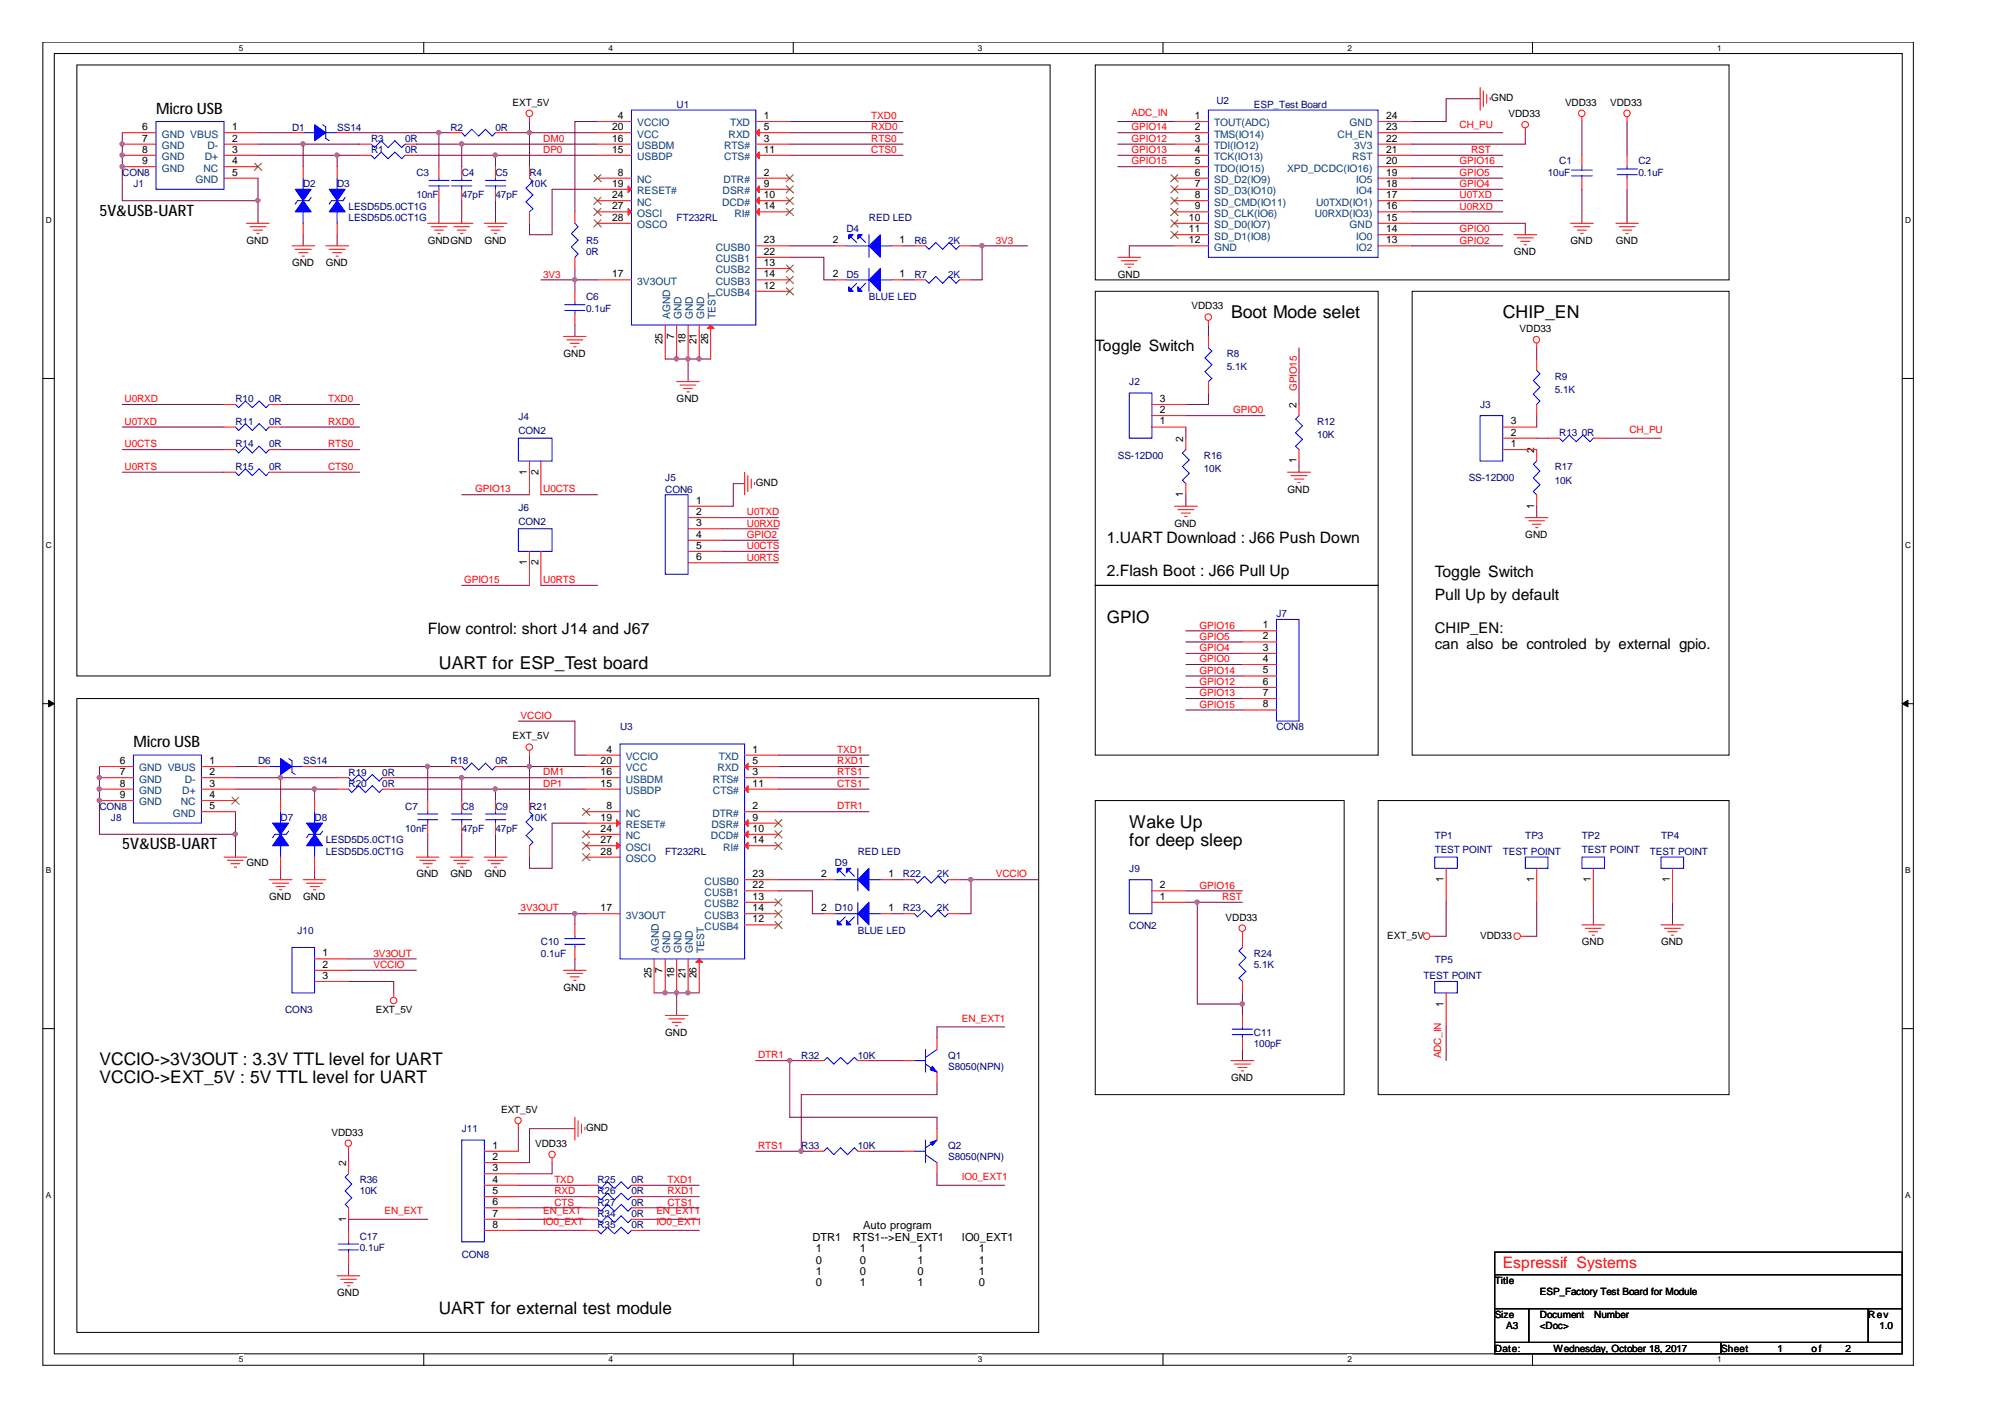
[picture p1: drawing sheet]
<svg xmlns="http://www.w3.org/2000/svg" width="297mm" height="210mm" viewBox="0 0 297 210" stroke-linecap="round" stroke-linejoin="round" font-family="sans-serif">
<path d="M6.3 6.2h277.2v196h-277.2zM8 7.9h273.8v192.6h-273.8z" fill="none" stroke="#000" stroke-width=".15"/>
<g fill="#fff">
<path d="M35.4 6.4h.6v1.4h-.6z"/>
<path d="M35.4 200.7h.6v1.4h-.6z"/>
</g>
<path d="M62.8 6.2v1.7M62.8 200.5v1.7" fill="none" stroke="#000" stroke-width=".15"/>
<g fill="#fff">
<path d="M90.1 6.4h.7v1.4h-.7z"/>
<path d="M90.1 200.7h.7v1.4h-.7z"/>
</g>
<path d="M117.5 6.2v1.7M117.5 200.5v1.7" fill="none" stroke="#000" stroke-width=".15"/>
<g fill="#fff">
<path d="M144.9 6.4h.6v1.4h-.6z"/>
<path d="M144.9 200.7h.6v1.4h-.6z"/>
</g>
<path d="M172.3 6.2v1.7M172.3 200.5v1.7" fill="none" stroke="#000" stroke-width=".15"/>
<g fill="#fff">
<path d="M199.6 6.4h.7v1.4h-.7z"/>
<path d="M199.6 200.7h.7v1.4h-.7z"/>
</g>
<path d="M227 6.2v1.7M227 200.5v1.7" fill="none" stroke="#000" stroke-width=".15"/>
<g fill="#fff">
<path d="M254.4 6.4h.6v1.4h-.6z"/>
<path d="M254.4 200.7h.6v1.4h-.6z"/>
<path d="M6.8 31.9h.8v1.4h-.8z"/>
<path d="M282.2 31.9h.9v1.4h-.9z"/>
<path d="M6.8 80.1h.8v1.4h-.8z"/>
<path d="M282.2 80.1h.9v1.4h-.9z"/>
</g>
<path d="M6.3 56.1h1.7M281.8 56.1h1.7" fill="none" stroke="#000" stroke-width=".15"/>
<g fill="#fff">
<path d="M6.8 128.2h.7v1.4h-.7z"/>
<path d="M282.2 128.2h.8v1.4h-.8z"/>
</g>
<path d="M6.3 104.2h1.7M281.8 104.2h1.7" fill="none" stroke="#000" stroke-width=".15"/>
<g fill="#000" stroke="#000" stroke-width=".15">
<path d="M7.2 103.7l.8 .5-.8 .5z" fill-rule="evenodd"/>
<path d="M281.8 104.2l.9-.5v1z" fill-rule="evenodd"/>
</g>
<g fill="#fff">
<path d="M6.8 176.4h.7v1.4h-.7z"/>
<path d="M282.2 176.4h.8v1.4h-.8z"/>
</g>
<g fill="none" stroke="#000" stroke-width=".15">
<path d="M11.4 9.6h144.2v90.5h-144.2zM162.3 9.6h93.9v31.9h-93.9zM162.3 43.2h41.9v43.5h-41.9zM209.2 43.2h47v68.7h-47zM162.3 86.7h41.9v25.2h-41.9zM11.4 103.5h142.5v93.9h-142.5zM162.3 118.6h36.8v43.6h-36.8zM204.2 118.6h52v43.6h-52zM6.3 152.4h1.7M281.8 152.4h1.7M221.4 185.5h60.4v3.3h-60.4zM221.4 188.8h60.4v5.1h-60.4z"/>
<path d="M221.4 193.9h5.1v5h-5.1zM221.4 198.9h33.6v1.6h-33.6zM226.5 193.9h50.3v5h-50.3zM255 198.9h26.8v1.6h-26.8zM276.8 193.9h5v5h-5z"/>
</g>
<g fill="none" stroke="#800040" stroke-width=".15">
<path d="M18.1 19.7v10h20.1M38.2 19.7h5.1M51.6 19.7h15.1M65 19.7v5M75.1 19.7h13.4M78.4 18v6.7M88.5 18h-3.3v13.4M117 18h16.8M117 19.7h16.8M165.6 18h8.4M165.6 19.7h8.4M209.2 19.7h13.4"/>
<path d="M219.3 14.6h-5.1v3.4h-5M226 19.7v1.7h-16.8M234.4 18v5M241 18v5M38.2 21.4h15.1M38.2 23h15.1M38.2 26.4v6.7M44.9 21.4v3.3M44.9 34.8v1.6M50 23v1.7M50 34.8v1.6M61.7 21.4h26.8"/>
<path d="M61.7 23h26.8M65 29.7v3.4M68.4 21.4v3.3M68.4 29.7v3.4M73.4 23v1.7M73.4 29.7v3.4M85.2 39.8v3.4M88.5 28h-6.7v6.8h-3.4v-1.7M117 21.4h16.8M117 23h16.8M117 36.4h6.7M117 38.1h5v3.4h1.7"/>
<path d="M133.8 36.4h1.7M143.8 36.4h8.4M145.5 36.4v5.1h-1.7M165.6 21.4h8.4M165.6 23h8.4M165.6 24.7h8.4M174 36.4h-6.7v1.7M209.2 23h13.4M209.2 28h13.4M209.2 34.8h13.4M209.2 36.4h13.4M209.2 29.7h13.4"/>
<path d="M209.2 24.7h13.4M209.2 33.1h16.8v1.7M209.2 26.4h13.4M209.2 31.4h13.4M234.4 28v5.1M241 28v5.1M18.1 59.9h15.1M41.6 59.9h11.7M80.1 41.5h8.4M85.2 48.1v1.7M98.6 53.2h6.7M101.9 53.2v3.3"/>
<path d="M133.8 41.5h1.7M179 58.2v1.7h-3.3M179 48.1v1.7M192.4 51.5v8.4M227.7 51.5v1.7M18.1 66.6h15.1M18.1 69.9h15.1M18.1 63.3h15.1M41.6 66.6h11.7M41.6 69.9h11.7M41.6 63.3h11.7M68.4 73.3h10"/>
<path d="M80.1 73.3h8.4M106.9 76.7h8.4M106.9 78.3h8.4M110.3 71.6h-1.7v3.4h-1.7M175.7 63.3v1.6M175.7 73.3v1.7M175.7 61.6h11.7M192.4 68.3v1.6M227.7 64.9h1.6M227.7 61.6v1.7M227.7 75v1.7M237.7 64.9h8.4"/>
<path d="M68.4 86.7h10M80.1 86.7h8.4M106.9 80h8.4M106.9 81.7h8.4M106.9 83.4h8.4M175.7 93.4h8.4M175.7 95.1h8.4M175.7 96.8h8.4M175.7 98.4h8.4M14.7 113.6v10h20.2M34.9 113.6h3.3M34.9 115.2h15.1"/>
<path d="M34.9 116.9h15.1M41.6 115.2v3.4M46.6 113.6h20.1M46.6 116.9v1.7M58.3 115.2h28.5M58.3 116.9h28.5M63.4 113.6v5M68.4 115.2v3.4M73.4 116.9v1.7M75.1 113.6h11.7M76.8 106.8h8.4v5.1h1.6M78.4 111.9v6.7"/>
<path d="M115.3 113.6h13.4M115.3 115.2h13.4M115.3 116.9h13.4M115.3 111.9h13.4M175.7 101.8h8.4M175.7 103.5h8.4M175.7 105.2h8.4M175.7 100.1h8.4M34.9 120.2v6.8M41.6 128.6v1.7M46.6 128.6v1.7M63.4 123.6v3.4"/>
<path d="M68.4 123.6v3.4M73.4 123.6v3.4M76.8 135.4h10M85.2 135.4v1.6M86.8 121.9h-5v6.7h-3.4v-1.6M115.3 132h5.1v3.4h1.6M115.3 130.3h6.7M115.3 120.2h13.4M132.1 130.3h1.7M132.1 135.4h1.7M142.2 130.3h11.7M143.8 130.3v5.1h-1.6"/>
<path d="M175.7 132h8.4M175.7 133.7h8.4M177.4 133.7v15h6.7M214.2 133.7v5h-1.6M227.7 133.7v5h-1.7M236.1 133.7v3.3M247.8 133.7v3.3M51.6 145.4h6.7v1.7M51.6 142h10.1M51.6 143.7h10.1M85.2 142v1.7M96.9 147.1h6.7"/>
<path d="M100.2 147.1v3.3M112 157.1h8.4M117 157.1v8.4h21.8v1.7M128.7 157.1h5.1M148.8 152.1h-10v1.7M184.1 147.1v3.3M184.1 155.5v1.6M214.2 152.1v5M51.6 170.5v1.7M76.8 175.6h10M76.8 167.2v3.3M76.8 177.3h10"/>
<path d="M76.8 178.9h10M81.8 172.2v1.7h-5M85.2 167.2h-6.8v5h-1.6M95.2 175.6h8.4M95.2 177.3h8.4M95.2 178.9h8.4M112 170.5h8.4M128.7 170.5h5.1M138.8 160.5v1.7h-20.1v8.3M138.8 173.9v1.7h10M51.6 187.3v1.7M63.4 180.6h-11.8v1.7"/>
<path d="M76.8 180.6h10M76.8 182.3h10M95.2 180.6h8.4M95.2 182.3h8.4"/>
</g>
<g fill="#f0f" stroke="#f0f" stroke-width=".15">
<circle cx="68.4" cy="21.3" r=".32"/>
<circle cx="73.4" cy="23" r=".32"/>
<circle cx="78.4" cy="19.6" r=".32"/>
<circle cx="101.9" cy="53.2" r=".32"/>
<circle cx="100.2" cy="53.2" r=".32"/>
<circle cx="103.6" cy="53.2" r=".32"/>
<circle cx="18.1" cy="21.3" r=".32"/>
<circle cx="18.1" cy="24.7" r=".32"/>
<circle cx="18.1" cy="23" r=".32"/>
<circle cx="65" cy="19.6" r=".32"/>
<circle cx="85.2" cy="41.4" r=".32"/>
<circle cx="38.2" cy="29.7" r=".32"/>
<circle cx="184" cy="148.7" r=".32"/>
<circle cx="177.4" cy="133.6" r=".32"/>
<circle cx="14.7" cy="115.2" r=".32"/>
<circle cx="14.7" cy="118.6" r=".32"/>
<circle cx="14.7" cy="116.9" r=".32"/>
<circle cx="78.4" cy="113.5" r=".32"/>
<circle cx="34.9" cy="123.6" r=".32"/>
<circle cx="68.4" cy="115.2" r=".32"/>
<circle cx="73.4" cy="116.9" r=".32"/>
<circle cx="98.5" cy="147.1" r=".32"/>
<circle cx="101.9" cy="147.1" r=".32"/>
<circle cx="100.2" cy="147.1" r=".32"/>
<circle cx="85.2" cy="135.3" r=".32"/>
<circle cx="63.3" cy="113.5" r=".32"/>
<circle cx="46.6" cy="116.9" r=".32"/>
<circle cx="41.5" cy="115.2" r=".32"/>
<circle cx="143.8" cy="130.3" r=".32"/>
<circle cx="49.9" cy="23" r=".32"/>
<circle cx="44.9" cy="21.3" r=".32"/>
<circle cx="145.5" cy="36.4" r=".32"/>
<circle cx="117" cy="157.1" r=".32"/>
<circle cx="118.7" cy="170.5" r=".32"/>
</g>
<g fill="none" stroke="#f00" stroke-width=".15">
<path d="M18.1 19.7h5M33.2 19.7h5M43.3 19.7h1.6M50 19.7h1.6M66.7 19.7h1.7M73.4 19.7h1.7M78.4 17.3v.7M88.5 19.7h5.1M88.5 18h5.1M112 19.7h5M112 18h5M174 19.7h5"/>
<path d="M174 18h5M204.2 19.7h5M204.2 18h5M219.3 13v3.3M219.8 13.5v2.3M220.3 14v1.3M220.8 14.4v.4M226 19v.7M234.4 17.3v.7M241 17.3v.7M18.1 23h5M18.1 21.4h5"/>
<path d="M18.1 24.7h5M33.2 23h5M33.2 21.4h5M33.2 26.4h5M33.2 24.7h5M36.5 33.1h3.4M37 33.6h2.4M37.5 34.1h1.4M38.1 34.6h.3M43.3 36.4h3.3M43.7 36.9h2.4M44.2 37.4h1.4"/>
<path d="M44.7 37.9h.4M44.9 24.7v1.7M44.9 33.1v1.7M48.3 36.4h3.3M48.8 36.9h2.3M49.3 37.4h1.3M49.8 37.9h.3M50 24.7v1.7M50 33.1v1.7M53.3 23h1.7M53.3 21.4h1.7M60 23h1.7"/>
<path d="M60 21.4h1.7M63.4 33.1h6.7M63.9 33.6h2.3M64.4 34.1h1.3M64.9 34.6h.3M65 24.7v1.7M65 28v1.7M67.2 33.6h2.4M67.7 34.1h1.3M68.2 34.6h.4M68.4 24.7v1.7M68.4 28v1.7"/>
<path d="M71.8 33.1h3.3M72.3 33.6h2.3M72.8 34.1h1.3M73.2 34.6h.4M73.4 24.7v1.7M73.4 28v1.7M78.4 24.7v1.7M78.4 31.4v1.7M85.2 31.4v1.7M85.2 38.1v1.7M88.5 33.1h5.1M88.5 23h5.1"/>
<path d="M88.5 21.4h5.1M88.5 26.4h5.1M88.5 28h5.1M88.5 29.7h5.1M88.5 31.4h5.1M112 38.1h5M112 36.4h5M112 23h5M112 21.4h5M112 26.4h5M112 28h5M112 29.7h5"/>
<path d="M112 31.4h5M112 39.8h5M123.7 36.4h1.7M132.1 36.4h1.7M135.5 36.4h1.6M142.2 36.4h1.6M165.6 38.1h3.4M166.1 38.6h2.4M166.6 39.1h1.4M167.1 39.6h.4M174 33.1h5M174 36.4h5"/>
<path d="M174 34.8h5M174 23h5M174 21.4h5M174 26.4h5M174 24.7h5M174 28h5M174 29.7h5M174 31.4h5M204.2 33.1h5M204.2 36.4h5M204.2 34.8h5M204.2 23h5"/>
<path d="M204.2 21.4h5M204.2 26.4h5M204.2 24.7h5M204.2 28h5M204.2 29.7h5M204.2 31.4h5M224.3 34.8h3.4M224.8 35.2h2.4M225.3 35.7h1.4M225.8 36.3h.3M232.7 33.1h3.4M233.2 33.6h2.3"/>
<path d="M233.7 34.1h1.3M234.2 34.6h.3M234.4 23v1.7M234.4 26.4v1.6M239.4 33.1h3.3M239.9 33.6h2.3M240.4 34.1h1.3M240.9 34.6h.3M241 23v1.7M241 26.4v1.6M33.2 59.9h1.7M39.9 59.9h1.7"/>
<path d="M83.5 49.8h3.3M84 50.3h2.3M84.5 50.9h1.3M85 51.4h.3M85.2 43.2v1.6M85.2 46.5v1.6M88.5 41.5h5.1M98.6 48.1v5.1M100.2 56.5h3.4M100.2 48.1v5.1M100.8 57h2.3M101.3 57.5h1.3"/>
<path d="M101.8 58.1h.3M101.9 48.1v5.1M103.6 48.1v5.1M105.3 48.1v5.1M112 41.5h5M112 43.2h5M123.7 41.5h1.7M132.1 41.5h1.7M135.5 41.5h1.6M142.2 41.5h1.6M170.6 59.9h5.1M179 47.5v.6"/>
<path d="M179 49.8v1.7M179 56.5v1.7M192.4 59.9v1.7M227.7 50.9v.6M227.7 53.2v1.7M227.7 59.9v1.7M33.2 69.9h1.7M33.2 63.3h1.7M33.2 66.6h1.7M39.9 69.9h1.7M39.9 63.3h1.7M39.9 66.6h1.7"/>
<path d="M78.4 68.3v5M80.1 68.3v5M101.9 75h5M101.9 76.7h5M101.9 78.3h5M110.3 69.9v3.4M110.8 70.5v2.3M111.3 71v1.3M111.8 71.5v.3M170.6 63.3h5.1M170.6 61.6h5.1M174 75h3.4"/>
<path d="M174.5 75.5h2.4M175 76h1.4M175.5 76.5h.4M175.7 64.9v1.7M175.7 71.6v1.7M190.8 69.9h3.3M191.3 70.5h2.3M191.8 71h1.3M192.3 71.5h.3M192.4 66.6v1.7M222.6 66.6h5.1v1.7M222.6 64.9h5.1"/>
<path d="M222.6 63.3h5.1M226 76.7h3.3M226.5 77.1h2.3M227 77.7h1.3M227.5 78.2h.3M227.7 73.3v1.7M229.3 64.9h1.7M236.1 64.9h1.6M78.4 81.7v5M80.1 81.7v5M101.9 80h5M101.9 81.7h5"/>
<path d="M101.9 83.4h5M184.1 93.4h5M184.1 95.1h5M184.1 96.8h5M184.1 98.4h5M14.7 115.2h5.1M14.7 113.6h5.1M14.7 116.9h5.1M14.7 118.6h5.1M29.8 115.2h5.1M29.8 113.6h5.1M29.8 116.9h5.1"/>
<path d="M29.8 118.6h5.1M38.2 113.6h1.7M41.6 118.6v1.6M44.9 113.6h1.7M46.6 118.6v1.6M50 115.2h1.6M50 116.9h1.6M56.6 115.2h1.7M56.6 116.9h1.7M63.4 118.6v1.6M66.7 113.6h1.7M68.4 118.6v1.6"/>
<path d="M73.4 113.6h1.7M73.4 118.6v1.6M78.4 111.2v.7M78.4 118.6v1.6M86.8 111.9h5.1M86.8 115.2h5.1M86.8 113.6h5.1M86.8 116.9h5.1M110.3 111.9h5M110.3 115.2h5M110.3 113.6h5M110.3 116.9h5"/>
<path d="M184.1 100.1h5M184.1 101.8h5M184.1 103.5h5M184.1 105.2h5M29.8 120.2h5.1M33.2 127h3.3M33.7 127.4h2.3M34.2 127.9h1.3M34.7 128.5h.4M39.9 130.3h3.4M40.4 130.8h2.4M40.9 131.3h1.3"/>
<path d="M41.4 131.8h.3M41.6 127v1.6M44.9 130.3h3.4M45.4 130.8h2.4M45.9 131.3h1.4M46.4 131.8h.4M46.6 127v1.6M61.7 127h3.3M62.2 127.4h2.4M62.7 127.9h1.4M63.2 128.5h.3M63.4 121.9v1.7"/>
<path d="M66.7 127h3.4M67.2 127.4h2.4M67.7 127.9h1.3M68.2 128.5h.4M68.4 121.9v1.7M71.8 127h3.3M72.3 127.4h2.3M72.8 127.9h1.3M73.2 128.5h.4M73.4 121.9v1.7M78.4 125.3v1.7M85.2 137v1.7"/>
<path d="M86.8 127h5.1M86.8 135.4h5.1M86.8 120.2h5.1M86.8 123.6h5.1M86.8 125.3h5.1M86.8 121.9h5.1M110.3 137h5M110.3 130.3h5M110.3 135.4h5M110.3 133.7h5M110.3 132h5M110.3 120.2h5"/>
<path d="M110.3 123.6h5M110.3 125.3h5M110.3 121.9h5M122 130.3h1.7M122 135.4h1.7M130.4 130.3h1.7M130.4 135.4h1.7M133.8 130.3h1.7M133.8 135.4h1.7M140.5 130.3h1.7M140.5 135.4h1.7M170.6 133.7h5.1"/>
<path d="M170.6 132h5.1M184.1 138v2.3M211.9 138.7h.7M214.2 128.6v5.1M225.3 138.7h.7M227.7 128.6v5.1M234.4 137h3.3M234.9 137.5h2.3M235.4 138h1.3M235.9 138.5h.3M236.1 128.6v5.1M246.1 137h3.3"/>
<path d="M246.6 137.5h2.4M247.1 138h1.4M247.6 138.5h.3M247.8 128.6v5.1M46.6 143.7h5M46.6 142h5M46.6 145.4h5M58.3 147.1v.7M83.5 143.7h3.3M84 144.2h2.3M84.5 144.7h1.3M85 145.2h.3"/>
<path d="M85.2 140.3v1.7M96.9 142v5.1M98.6 150.4h3.3M98.6 142v5.1M99.1 150.9h2.3M99.6 151.4h1.3M100.1 151.9h.3M100.2 142v5.1M101.9 142v5.1M103.6 142v5.1M120.4 157.1h1.6M127.1 157.1h1.6"/>
<path d="M133.8 157.1h1.7M138.8 153.8v1.7M138.8 158.8v1.7M182.4 157.1h3.4M182.9 157.6h2.4M183.4 158.1h1.3M183.9 158.6h.3M184.1 145.4v1.7M184.1 150.4v1.7M184.1 153.8v1.7M214.2 147.1v5M51.6 169.9v.6"/>
<path d="M51.6 172.2v1.7M51.6 178.9v1.7M71.8 178.9h5M71.8 170.5h5M71.8 175.6h5M71.8 172.2h5M71.8 173.9h5M71.8 177.3h5M76.8 166.5v.7M81.8 171.5v.7M85.2 165.5v3.4M85.6 166v2.4"/>
<path d="M86.1 166.5v1.4M86.7 167v.4M86.8 178.9h1.7M86.8 175.6h1.7M86.8 177.3h1.7M93.6 178.9h1.6M93.6 175.6h1.6M93.6 177.3h1.6M120.4 170.5h1.6M127.1 170.5h1.6M133.8 170.5h1.7M138.8 167.2v1.7"/>
<path d="M138.8 172.2v1.7M50 189h3.3M50.5 189.5h2.3M51 190h1.3M51.5 190.5h.3M51.6 182.3v1.7M51.6 185.6v1.7M71.8 180.6h5M71.8 182.3h5M86.8 180.6h1.7M86.8 182.3h1.7M93.6 180.6h1.6"/>
<path d="M93.6 182.3h1.6"/>
<circle cx="78.4" cy="16.8" r=".49"/>
<circle cx="226" cy="18.5" r=".48"/>
<circle cx="234.3" cy="16.8" r=".49"/>
<circle cx="241" cy="16.8" r=".48"/>
<circle cx="179" cy="47" r=".49"/>
<circle cx="227.6" cy="50.3" r=".48"/>
<circle cx="78.4" cy="110.7" r=".48"/>
<circle cx="184" cy="137.5" r=".49"/>
<circle cx="211.4" cy="138.7" r=".48"/>
<circle cx="224.8" cy="138.7" r=".49"/>
<circle cx="58.3" cy="148.2" r=".48"/>
<circle cx="51.6" cy="169.3" r=".47"/>
<circle cx="76.7" cy="166" r=".48"/>
<circle cx="81.8" cy="171" r=".48"/>
</g>
<g fill="none" stroke="#00f" stroke-width=".15">
<path d="M23.1 18h10.1v10h-10.1zM44.9 19.7h1.7M47.8 18.5l.5 .3v1.7l.5 .3M48.3 19.7h1.7M68.4 19.7l.5 .5 1-1.1 1 1.1 1-1.1 1 1.1 .5-.5M93.6 16.3h18.4v31.8h-18.4zM179 16.3h25.2v21.8h-25.2zM44.9 26.4v1.6M44.9 31.4v1.7M46.1 29.2l-.3 .5h-1.7l-.4 .5M50 26.4v1.6M50 31.4v1.7"/>
<path d="M51.1 29.2l-.3 .5h-1.7l-.3 .5M55 23l.5 .5 1-1 1 1 1-1 1 1 .5-.5M55 21.4l.5 .5 1-1.1 1 1.1 1-1.1 1 1.1 .5-.5M63.5 27.5h3M63.5 26.7h3M65 26.4v.3M65 27.5v.5M66.9 27.5h3M66.9 26.7h3M68.4 26.4v.3M68.4 27.5v.5M71.9 27.5h3"/>
<path d="M71.9 26.7h3M73.4 26.4v.3M73.4 27.5v.5M78.4 26.4l.6 .5-1.1 1 1.1 1-1.1 1 1.1 1-.6 .5M85.2 33.1l.4 .5-.9 1 .9 1-.9 1 .9 1-.4 .5M125.4 36.4h3.3M126.1 35.1l.8 .8M127.4 35.1l.8 .8M128.7 34.8v3.3M128.7 39.8v3.4M130.4 36.4h1.7M137.1 36.4l.5 .5 1-1 1.1 1 .9-1 1 1 .6-.5"/>
<path d="M232.8 25.2h3.1M232.8 26h3.1M234.4 24.7v.5M234.4 26v.4M239.6 25.9h3M239.6 25h3M241 24.7v.3M241 25.9v.5M34.9 59.9l.4 .5 1.1-1 1 1 1-1 1 1 .5-.5M83.7 46h3M83.7 45.1h3M85.2 44.8v.3"/>
<path d="M85.2 46v.5M125.4 41.5h3.3M126.9 42l-.8 .8M128.2 42l-.8 .8M130.4 41.5h1.7M137.1 41.5l.5 .5 1-1 1.1 1 .9-1 1 1 .6-.5M167.3 58.2h3.3v6.7h-3.3zM179 51.5l.5 .5-1 1 1 1-1 1 1 1.1-.5 .4M227.7 54.9l.4 .5-.9 1 .9 1-.9 1 .9 1-.4 .5M34.9 69.9l.4 .6 1.1-1.1 1 1.1 1-1.1 1 1.1 .5-.6M34.9 63.3l.4 .5 1.1-1 1 1 1-1 1 1 .5-.5M34.9 66.6l.4 .5 1.1-1 1 1 1-1 1 1 .5-.5"/>
<path d="M76.8 64.9h5v3.4h-5zM76.8 78.3h5v3.4h-5zM98.6 73.3h3.3v11.8h-3.3zM175.7 66.6l-.5 .5 1 1-1 1 1 1-1 1 .5 .5M192.4 61.6l-.5 .5 1.1 1-1.1 1 1.1 1-1.1 1 .5 .5M219.3 61.6h3.3v6.7h-3.3zM227.7 68.3l-.5 .5 .9 1-.9 1 .9 1-.9 1 .5 .5M231 64.9l.5 .5 1-1 1 1 1-1 1 1 .6-.5M189.1 91.8h3.3v15h-3.3zM19.8 111.9h10v10h-10zM39.9 113.6h1.7M42.8 112.4l.5 .3v1.7l.4 .3"/>
<path d="M43.3 113.6h1.6M51.6 115.2l.5 .5 1-1 1 1 1.1-1 1 1 .4-.5M51.6 116.9l.5 .5 1-1 1 1 1.1-1 1 1 .4-.5M68.4 113.6l.5 .5 1-1.1 1 1.1 1-1.1 1 1.1 .5-.5M91.9 110.2h18.4v31.8h-18.4zM41.6 120.2v1.7M41.6 125.3v1.7M42.8 123.1l-.4 .5h-1.7l-.3 .5M46.6 120.2v1.7M46.6 125.3v1.7M47.8 123.1l-.3 .5h-1.7l-.4 .5M61.8 121.4h3.1"/>
<path d="M61.8 120.6h3.1M63.4 120.2v.4M63.4 121.4v.5M66.9 121.4h3M66.9 120.6h3M68.4 120.2v.4M68.4 121.4v.5M71.9 121.4h3M71.9 120.6h3M73.4 120.2v.4M73.4 121.4v.5M78.4 120.2l.6 .5-1.1 1.1 1.1 1-1.1 1 1.1 1-.6 .5"/>
<path d="M83.7 139.9h3M83.7 139h3M85.2 138.7v.3M85.2 139.9v.4M123.7 135.4h3.4M123.7 130.3h3.4M124.4 129l.8 .8M125.2 135.8l-.8 .9M125.7 129l.9 .8M126.6 135.8l-.9 .9M127.1 128.6v3.4M127.1 133.7v3.3"/>
<path d="M128.7 135.4h1.7M128.7 130.3h1.7M135.5 130.3l.4 .5 1-1 1.1 1 1-1 1 1 .5-.5M135.5 135.4l.4 .4 1-1 1.1 1 1-1 1 1 .5-.4M167.3 130.3h3.3v5.1h-3.3zM212.6 127h3.3v1.6h-3.3zM226 127h3.3v1.6h-3.3zM234.4 127h3.3v1.6h-3.3zM246.1 127h3.3v1.6h-3.3zM43.3 140.3h3.3v6.8h-3.3zM122 157.1l.6-.5 .9 1 1-1 1.1 1 1-1 .5 .5M135.5 157.1h1.6"/>
<path d="M137.1 157.6l1.7 1.2M137.1 155.5v3.3M138.8 155.5l-1.7 1.1M182.5 153.3h3.1M182.5 152.5h3.1M184.1 140.3l-.5 .6 1 1-1 1 1 1-1 1 .5 .5M184.1 152.1v.4M184.1 153.3v.5M212.6 145.4h3.3v1.7h-3.3zM51.6 173.9l-.5 .5 1 1-1 1 1 1-1 1 .5 .5M68.4 168.9h3.4v15.1h-3.4zM88.5 178.9l.5 .5 1-1 1 1 1-1 1 1 .6-.5"/>
<path d="M88.5 177.3l.5 .4 1-.9 1 .9 1-.9 1 .9 .6-.4M88.5 175.6l.5 .5 1-1 1 1 1-1 1 1 .6-.5M122 170.5l.6-.5 .9 1 1-1 1.1 1 1-1 .5 .5M135.5 170.5h1.6M137.1 168.9v3.3M137.1 171l1.7 1.2M138.8 168.9l-1.7 1.1M50.1 185.1h3M50.1 184.3h3M51.6 184v.3M51.6 185.1v.5M88.5 180.6l.5 .5 1-1 1 1 1-1 1 1 .6-.5"/>
<path d="M88.5 182.3l.5 .5 1-1 1 1 1-1 1 1 .6-.5"/>
</g>
<g fill="#00f" stroke="#00f" stroke-width=".15">
<path d="M128.7 133.7v3.3l-1.6-1.6z" fill-rule="evenodd"/>
<path d="M125.4 136.3l.7 .7h-.7z" fill-rule="evenodd"/>
<path d="M124 136.3l.7 .7h-.7z" fill-rule="evenodd"/>
<path d="M48.8 28h2.3l-1.1 1.7z" fill-rule="evenodd"/>
<path d="M50 29.7l1.1 1.7h-2.3z" fill-rule="evenodd"/>
<path d="M40.4 121.9h2.4l-1.2 1.7z" fill-rule="evenodd"/>
<path d="M41.6 123.6l1.2 1.7h-2.4z" fill-rule="evenodd"/>
<path d="M128.7 36.4l1.7-1.6v3.3z" fill-rule="evenodd"/>
<path d="M127.1 34.8h.6l-.6 .6z" fill-rule="evenodd"/>
<path d="M125.7 34.8h.7l-.7 .6z" fill-rule="evenodd"/>
<path d="M41.6 112.4l1.7 1.2-1.7 1.1z" fill-rule="evenodd"/>
<path d="M45.4 121.9h2.4l-1.2 1.7z" fill-rule="evenodd"/>
<path d="M46.6 123.6l1.2 1.7h-2.4z" fill-rule="evenodd"/>
<path d="M128.7 41.5l1.7-1.7v3.4z" fill-rule="evenodd"/>
<path d="M127.1 42.5l.6 .7h-.6z" fill-rule="evenodd"/>
<path d="M125.7 42.5l.7 .7h-.7z" fill-rule="evenodd"/>
<path d="M138.1 158l.7 .8-1-.3z" fill-rule="evenodd"/>
<path d="M46.6 18.5l1.7 1.2-1.7 1.1z" fill-rule="evenodd"/>
<path d="M137.8 169.2l1-.3-.7 .8z" fill-rule="evenodd"/>
<path d="M128.7 128.6v3.4l-1.6-1.7z" fill-rule="evenodd"/>
<path d="M125.4 128.6h.7l-.7 .7z" fill-rule="evenodd"/>
<path d="M124 128.6h.7l-.7 .7z" fill-rule="evenodd"/>
<path d="M43.7 28h2.4l-1.2 1.7z" fill-rule="evenodd"/>
<path d="M44.9 29.7l1.2 1.7h-2.4z" fill-rule="evenodd"/>
</g>
<g fill="none" stroke="#804000" stroke-width=".15">
<path d="M37.7 24.2l1.1 1M38.7 24.2l-1 1M88 32.6l1.1 1M88 25.9l1.1 1M88 29.2l1.1 1.1M88 30.9l1.1 1M89 32.6l-1 1M89 25.9l-1 1M89 29.2l-1 1.1M89 30.9l-1 1M116.5 39.3l1.1 1M116.5 25.9l1.1 1"/>
<path d="M116.5 29.2l1.1 1.1M116.5 30.9l1.1 1M116.5 27.5l1.1 1.1M117.5 39.3l-1 1M117.5 25.9l-1 1M117.5 29.2l-1 1.1M117.5 30.9l-1 1M117.5 27.5l-1 1.1M173.5 25.9l1 1M173.5 27.5l1 1.1M173.5 29.2l1 1.1M173.5 30.9l1 1"/>
<path d="M173.5 32.6l1 1M173.5 34.3l1 1M174.5 25.9l-1.1 1M174.5 27.5l-1.1 1.1M174.5 29.2l-1.1 1.1M174.5 30.9l-1.1 1M174.5 32.6l-1.1 1M174.5 34.3l-1.1 1M116.5 41l1.1 1M116.5 42.6l1.1 1.1M117.5 41l-1 1M117.5 42.6l-1 1.1"/>
<path d="M34.4 118.1l1 1M35.4 118.1l-1.1 1M86.3 119.7l1.1 1.1M87.3 119.7l-1 1.1M86.3 126.5l1.1 1M86.3 123.1l1.1 1M86.3 124.8l1.1 1M87.3 126.5l-1 1M87.3 123.1l-1 1M87.3 124.8l-1 1M114.8 133.2l1.1 1M114.8 134.8l1.1 1.1"/>
<path d="M114.8 136.5l1.1 1.1M114.8 123.1l1.1 1M114.8 124.8l1.1 1M114.8 121.4l1.1 1.1M115.8 133.2l-1 1M115.8 134.8l-1 1.1M115.8 136.5l-1 1.1M115.8 123.1l-1 1M115.8 124.8l-1 1M115.8 121.4l-1 1.1"/>
</g>
<g fill="#f00" stroke="#f00" stroke-width=".15">
<path d="M110.3 123.6l.5-.5v1z" fill-rule="evenodd"/>
<path d="M110.3 125.3l.5-.5v1z" fill-rule="evenodd"/>
<path d="M91.4 121.4l.5 .5-.5 .5z" fill-rule="evenodd"/>
<path d="M91.4 124.8l.5 .5-.5 .5z" fill-rule="evenodd"/>
<path d="M103.1 142.6l.5-.6 .5 .6z" fill-rule="evenodd"/>
<path d="M110.3 121.9l.5-.5v1z" fill-rule="evenodd"/>
<path d="M110.3 116.9l.5-.5v1z" fill-rule="evenodd"/>
<path d="M110.3 113.6l.5-.6v1.1z" fill-rule="evenodd"/>
<path d="M112 29.7l.5-.5v1z" fill-rule="evenodd"/>
<path d="M112 31.4l.5-.5v1z" fill-rule="evenodd"/>
<path d="M93 27.5l.6 .5-.6 .5z" fill-rule="evenodd"/>
<path d="M93 30.9l.6 .5-.6 .5z" fill-rule="evenodd"/>
<path d="M104.8 48.7l.5-.6 .5 .6z" fill-rule="evenodd"/>
<path d="M112 28l.5-.5v1z" fill-rule="evenodd"/>
<path d="M112 23l.5-.5v1z" fill-rule="evenodd"/>
<path d="M112 19.7l.5-.6v1.1z" fill-rule="evenodd"/>
</g>
<g font-size="2.6">
<text x="182.4" y="47.2">Boot Mode selet</text>
<text x="222.6" y="47.2">CHIP_EN</text>
<text x="65" y="99.2">UART for ESP_Test board</text>
<text x="167.3" y="122.6">Wake Up</text>
<text x="167.3" y="125.3">for deep sleep</text>
<text x="14.7" y="157.8">VCCIO-&gt;3V3OUT : 3.3V TTL level for UART</text>
<text x="14.7" y="160.5">VCCIO-&gt;EXT_5V : 5V TTL level for UART</text>
</g>
<g font-size="2.5">
<text x="164" y="92.3">GPIO</text>
<text x="65" y="194.6">UART for external test module</text>
</g>
<g font-size="2.3">
<text x="23.1" y="16.8">MicroUSB</text>
<text x="14.7" y="31.9">5V&amp;USB-UART</text>
<text x="162.3" y="52">Toggle Switch</text>
<text x="164" y="80.5">1.UART Download : J66 Push Down</text>
<text x="164" y="85.3">2.Flash Boot : J66 Pull Up</text>
<text x="212.6" y="88.9">Pull Up by default</text>
<text x="212.6" y="85.5">Toggle Switch</text>
<text x="63.4" y="93.9">Flow control: short J14 and J67</text>
<text x="19.8" y="110.7">MicroUSB</text>
<text x="18.1" y="125.8">5V&amp;USB-UART</text>
</g>
<text font-size="2.3" fill="#f00" x="222.6" y="187.8">Espressif Systems</text>
<g font-size="2.2">
<text x="212.6" y="93.8">CHIP_EN:</text>
<text x="212.6" y="96.1">can also be controled by external gpio.</text>
</g>
<g font-size="1.7">
<text x="120.4" y="183.8">DTR1</text>
<text x="120.9" y="185.5">1</text>
<text x="126.3" y="183.8">RTS1--&gt;EN_EXT1</text>
<text x="127.4" y="185.5">1</text>
<text x="127.9" y="182.1">Auto program</text>
<text x="135.9" y="185.5">1</text>
<text x="142.5" y="183.8">IO0_EXT1</text>
<text x="145" y="185.5">1</text>
<text x="120.9" y="187.2">0</text>
<text x="120.9" y="188.9">1</text>
<text x="120.9" y="190.6">0</text>
<text x="127.4" y="187.2">0</text>
<text x="127.4" y="188.9">0</text>
<text x="127.4" y="190.6">1</text>
<text x="135.9" y="187.2">1</text>
<text x="135.9" y="188.9">0</text>
<text x="135.9" y="190.6">1</text>
<text x="145" y="187.2">1</text>
<text x="145" y="188.9">1</text>
<text x="145" y="190.6">0</text>
</g>
<g font-size="1.5">
<text x="75.9" y="15.6">EXT_5V</text>
<text x="91.5" y="17.6">4</text>
<text x="113.2" y="17.6">1</text>
<text x="177" y="17.6">1</text>
<text x="205.4" y="17.6">24</text>
<text x="220.9" y="15">GND</text>
<text x="223.5" y="17.3">VDD33</text>
<text x="231.9" y="15.6">VDD33</text>
<text x="238.5" y="15.6">VDD33</text>
<text x="21.1" y="19.3">6</text>
<text x="21.1" y="21">7</text>
<text x="21.1" y="22.6">8</text>
<text x="34.4" y="19.3">1</text>
<text x="34.4" y="21">2</text>
<text x="34.4" y="22.6">3</text>
<text x="90.7" y="21">16</text>
<text x="90.7" y="19.3">20</text>
<text x="90.7" y="22.6">15</text>
<text x="113.2" y="22.6">11</text>
<text x="113.2" y="21">3</text>
<text x="113.2" y="19.3">5</text>
<text x="177" y="19.3">2</text>
<text x="177" y="21">3</text>
<text x="177" y="22.6">4</text>
<text x="205.4" y="21">22</text>
<text x="205.4" y="19.3">23</text>
<text x="205.4" y="22.6">21</text>
<text x="21.1" y="24.3">9</text>
<text x="34.4" y="26">5</text>
<text x="34.4" y="24.3">4</text>
<text x="90.7" y="27.7">19</text>
<text x="90.7" y="29.4">24</text>
<text x="91.5" y="26">8</text>
<text x="113.2" y="29.4">10</text>
<text x="113.2" y="26">2</text>
<text x="113.2" y="27.7">9</text>
<text x="177" y="24.3">5</text>
<text x="177" y="26">6</text>
<text x="177" y="27.7">7</text>
<text x="177" y="29.4">8</text>
<text x="205.4" y="29.4">17</text>
<text x="205.4" y="27.7">18</text>
<text x="205.4" y="26">19</text>
<text x="205.4" y="24.3">20</text>
<text x="90.7" y="32.7">28</text>
<text x="90.7" y="31">27</text>
<text x="113.2" y="31">14</text>
<text x="176.1" y="32.7">10</text>
<text x="176.1" y="34.4">11</text>
<text x="177" y="31">9</text>
<text x="205.4" y="34.4">14</text>
<text x="205.4" y="32.7">15</text>
<text x="205.4" y="31">16</text>
<text x="36.5" y="36.1">GND</text>
<text x="43.3" y="39.5">GND</text>
<text x="48.3" y="39.5">GND</text>
<text x="63.4" y="36.1">GNDGND</text>
<text x="71.8" y="36.1">GND</text>
<text x="90.7" y="41.1">17</text>
<text x="113.2" y="39.4">13</text>
<text x="113.2" y="41.1">14</text>
<text x="113.2" y="37.7">22</text>
<text x="113.2" y="36">23</text>
<text x="123.4" y="36">2</text>
<text x="123.4" y="41.1">2</text>
<text x="133.3" y="36">1</text>
<text x="133.3" y="41.1">1</text>
<text x="165.6" y="41.1">GND</text>
<text x="176.1" y="36">12</text>
<text x="205.4" y="36">13</text>
<text x="224.3" y="37.8">GND</text>
<text x="232.7" y="36.1">GND</text>
<text x="239.4" y="36.1">GND</text>
<text x="113.2" y="42.8">12</text>
<text x="176.5" y="45.8">VDD33</text>
<text x="83.5" y="52.9">GND</text>
<text x="98.2" y="51" transform="rotate(-90 98.2 51)">25</text>
<text x="99.9" y="50.2" transform="rotate(-90 99.9 50.2)">7</text>
<text x="101.6" y="51" transform="rotate(-90 101.6 51)">18</text>
<text x="103.2" y="51" transform="rotate(-90 103.2 51)">21</text>
<text x="104.9" y="51" transform="rotate(-90 104.9 51)">26</text>
<text x="225.1" y="49.2">VDD33</text>
<text x="100.2" y="59.6">GND</text>
<text x="171.8" y="59.5">3</text>
<text x="171.8" y="62.9">1</text>
<text x="171.8" y="61.2">2</text>
<text x="175.3" y="65.4" transform="rotate(-90 175.3 65.4)">2</text>
<text x="192.1" y="60.4" transform="rotate(-90 192.1 60.4)">2</text>
<text x="223.8" y="64.5">2</text>
<text x="223.8" y="62.9">3</text>
<text x="78.1" y="70.3" transform="rotate(-90 78.1 70.3)">1</text>
<text x="79.8" y="70.3" transform="rotate(-90 79.8 70.3)">2</text>
<text x="112" y="72">GND</text>
<text x="192.1" y="68.6" transform="rotate(-90 192.1 68.6)">1</text>
<text x="223.8" y="66.2">1</text>
<text x="227.3" y="67.1" transform="rotate(-90 227.3 67.1)">2</text>
<text x="103.1" y="74.6">1</text>
<text x="103.1" y="76.3">2</text>
<text x="103.1" y="77.9">3</text>
<text x="175.3" y="73.7" transform="rotate(-90 175.3 73.7)">1</text>
<text x="190.8" y="73">GND</text>
<text x="227.3" y="75.3" transform="rotate(-90 227.3 75.3)">1</text>
<text x="78.1" y="83.7" transform="rotate(-90 78.1 83.7)">1</text>
<text x="79.8" y="83.7" transform="rotate(-90 79.8 83.7)">2</text>
<text x="103.1" y="79.6">4</text>
<text x="103.1" y="81.3">5</text>
<text x="103.1" y="83">6</text>
<text x="174" y="78">GND</text>
<text x="226" y="79.7">GND</text>
<text x="187.1" y="93.1">1</text>
<text x="187.1" y="94.7">2</text>
<text x="187.1" y="96.4">3</text>
<text x="187.1" y="98.1">4</text>
<text x="187.1" y="99.8">5</text>
<text x="187.1" y="101.4">6</text>
<text x="187.1" y="103.1">7</text>
<text x="187.1" y="104.8">8</text>
<text x="17.7" y="113.2">6</text>
<text x="31" y="113.2">1</text>
<text x="75.9" y="109.5">EXT_5V</text>
<text x="89" y="113.2">20</text>
<text x="89.8" y="111.5">4</text>
<text x="111.5" y="113.2">5</text>
<text x="111.5" y="111.5">1</text>
<text x="17.7" y="114.8">7</text>
<text x="17.7" y="116.5">8</text>
<text x="17.7" y="118.2">9</text>
<text x="31" y="114.8">2</text>
<text x="31" y="116.5">3</text>
<text x="31" y="119.9">5</text>
<text x="31" y="118.2">4</text>
<text x="89" y="114.8">16</text>
<text x="89" y="116.5">15</text>
<text x="89.8" y="119.9">8</text>
<text x="111.5" y="116.5">11</text>
<text x="111.5" y="114.8">3</text>
<text x="111.5" y="119.9">2</text>
<text x="89" y="121.6">19</text>
<text x="89" y="123.2">24</text>
<text x="89" y="124.9">27</text>
<text x="111.5" y="123.2">10</text>
<text x="111.5" y="124.9">14</text>
<text x="111.5" y="121.6">9</text>
<text x="36.5" y="128.3">GND</text>
<text x="61.7" y="130">GND</text>
<text x="66.7" y="130">GND</text>
<text x="71.8" y="130">GND</text>
<text x="89" y="126.6">28</text>
<text x="111.5" y="131.6">22</text>
<text x="111.5" y="129.9">23</text>
<text x="121.7" y="129.9">2</text>
<text x="131.6" y="129.9">1</text>
<text x="171.8" y="131.6">2</text>
<text x="213.9" y="130.7" transform="rotate(-90 213.9 130.7)">1</text>
<text x="227.3" y="130.7" transform="rotate(-90 227.3 130.7)">1</text>
<text x="235.7" y="130.7" transform="rotate(-90 235.7 130.7)">1</text>
<text x="247.4" y="130.7" transform="rotate(-90 247.4 130.7)">1</text>
<text x="39.9" y="133.3">GND</text>
<text x="44.9" y="133.3">GND</text>
<text x="89" y="135">17</text>
<text x="111.5" y="133.3">13</text>
<text x="111.5" y="135">14</text>
<text x="111.5" y="136.6">12</text>
<text x="121.7" y="135">2</text>
<text x="131.6" y="135">1</text>
<text x="171.8" y="133.3">1</text>
<text x="181.6" y="136.4">VDD33</text>
<text x="47.8" y="141.7">1</text>
<text x="47.8" y="143.4">2</text>
<text x="205.5" y="139">EXT_5V</text>
<text x="219.3" y="139">VDD33</text>
<text x="234.4" y="140.1">GND</text>
<text x="246.1" y="140.1">GND</text>
<text x="47.8" y="145">3</text>
<text x="83.5" y="146.7">GND</text>
<text x="96.5" y="144.9" transform="rotate(-90 96.5 144.9)">25</text>
<text x="98.2" y="144.1" transform="rotate(-90 98.2 144.1)">7</text>
<text x="99.9" y="144.9" transform="rotate(-90 99.9 144.9)">18</text>
<text x="101.6" y="144.9" transform="rotate(-90 101.6 144.9)">21</text>
<text x="103.2" y="144.9" transform="rotate(-90 103.2 144.9)">26</text>
<text x="213.9" y="149.1" transform="rotate(-90 213.9 149.1)">1</text>
<text x="55.7" y="150.1">EXT_5V</text>
<text x="98.6" y="153.5">GND</text>
<text x="182.4" y="160.2">GND</text>
<text x="74.3" y="164.9">EXT_5V</text>
<text x="86.8" y="167.5">GND</text>
<text x="49.1" y="168.2">VDD33</text>
<text x="51.3" y="172.7" transform="rotate(-90 51.3 172.7)">2</text>
<text x="72.9" y="170.2">1</text>
<text x="72.9" y="171.8">2</text>
<text x="72.9" y="173.5">3</text>
<text x="79.3" y="169.9">VDD33</text>
<text x="72.9" y="175.2">4</text>
<text x="72.9" y="176.9">5</text>
<text x="72.9" y="178.5">6</text>
<text x="51.3" y="180.9" transform="rotate(-90 51.3 180.9)">1</text>
<text x="72.9" y="180.2">7</text>
<text x="72.9" y="181.9">8</text>
<text x="50" y="192">GND</text>
<text x="221.4" y="190.2">Title</text>
<text x="228.1" y="191.8">ESP_Factory Test Board for Module</text>
<text x="221.4" y="195.2">Size</text>
<text x="223.1" y="196.9">A3</text>
<text x="228.1" y="195.2">Document</text>
<text x="228.1" y="196.9">&lt;Doc&gt;</text>
<text x="236.2" y="195.2">Number</text>
<text x="276.8" y="195.2">Rev</text>
<text x="278.4" y="196.9">1.0</text>
<text x="221.4" y="200.2">Date:</text>
<text x="230.2" y="200.2">Wednesday, October 18, 2017</text>
<text x="255" y="200.2">Sheet</text>
<text x="263.4" y="200.2">1</text>
<text x="268.4" y="200.2">of</text>
<text x="273.4" y="200.2">2</text>
</g>
<g font-size="1.5" fill="#000080">
<text x="100.2" y="16">U1</text>
<text x="180.2" y="15.3">U2</text>
<text x="185.8" y="16">ESP_Test Board</text>
<text x="43.3" y="19.4">D1</text>
<text x="50" y="19.4">SS14</text>
<text x="55" y="22.7">R1</text>
<text x="55" y="21">R3</text>
<text x="60" y="22.7">0R</text>
<text x="60" y="21">0R</text>
<text x="66.7" y="19.4">R2</text>
<text x="73.4" y="19.4">0R</text>
<text x="18.1" y="26">CON8</text>
<text x="19.8" y="27.7">J1</text>
<text x="44.9" y="27.7">D2</text>
<text x="50" y="27.7">D3</text>
<text x="61.7" y="26">C3</text>
<text x="61.7" y="29.4">10nF</text>
<text x="68.4" y="26">C4</text>
<text x="68.4" y="29.4">47pF</text>
<text x="73.4" y="26">C5</text>
<text x="73.4" y="29.4">47pF</text>
<text x="78.4" y="26">R4</text>
<text x="78.4" y="27.7">10K</text>
<text x="229.3" y="26">10uF</text>
<text x="231" y="24.4">C1</text>
<text x="242.7" y="24.4">C2</text>
<text x="242.7" y="26">0.1uF</text>
<text x="51.6" y="32.7">LESD5D5.0CT1G</text>
<text x="51.6" y="31.1">LESD5D5.0CT1G</text>
<text x="100.2" y="32.7">FT232RL</text>
<text x="125.4" y="34.4">D4</text>
<text x="128.7" y="32.7">RED LED</text>
<text x="86.8" y="36.1">R5</text>
<text x="86.8" y="37.8">0R</text>
<text x="125.4" y="41.1">D5</text>
<text x="135.5" y="41.1">R7</text>
<text x="135.5" y="36.1">R6</text>
<text x="140.5" y="41.1">2K</text>
<text x="140.5" y="36.1">2K</text>
<text x="86.8" y="44.5">C6</text>
<text x="86.8" y="46.2">0.1uF</text>
<text x="128.7" y="44.5">BLUE LED</text>
<text x="181.7" y="52.9">R8</text>
<text x="34.9" y="59.6">R10</text>
<text x="39.9" y="59.6">0R</text>
<text x="167.3" y="57.1">J2</text>
<text x="181.7" y="54.9">5.1K</text>
<text x="230.3" y="56.2">R9</text>
<text x="230.3" y="58.2">5.1K</text>
<text x="34.9" y="62.9">R11</text>
<text x="39.9" y="62.9">0R</text>
<text x="76.8" y="62.2">J4</text>
<text x="76.8" y="64.3">CON2</text>
<text x="195.1" y="62.9">R12</text>
<text x="195.1" y="65">10K</text>
<text x="219.3" y="60.4">J3</text>
<text x="231" y="64.6">R13</text>
<text x="234.4" y="64.6">0R</text>
<text x="34.9" y="69.7">R15</text>
<text x="34.9" y="66.3">R14</text>
<text x="39.9" y="69.7">0R</text>
<text x="39.9" y="66.3">0R</text>
<text x="98.6" y="71.3">J5</text>
<text x="165.6" y="68">SS-12D00</text>
<text x="178.4" y="68">R16</text>
<text x="178.4" y="70">10K</text>
<text x="217.6" y="71.3">SS-12D00</text>
<text x="230.3" y="69.7">R17</text>
<text x="230.3" y="71.6">10K</text>
<text x="76.8" y="75.7">J6</text>
<text x="76.8" y="77.7">CON2</text>
<text x="98.6" y="73">CON6</text>
<text x="189.1" y="91.4">J7</text>
<text x="38.2" y="113.2">D6</text>
<text x="44.9" y="113.2">SS14</text>
<text x="66.7" y="113.2">R18</text>
<text x="73.4" y="113.2">0R</text>
<text x="91.9" y="108.2">U3</text>
<text x="189.1" y="108.2">CON8</text>
<text x="14.7" y="119.9">CON8</text>
<text x="51.6" y="114.9">R19</text>
<text x="51.6" y="116.6">R20</text>
<text x="56.6" y="114.9">0R</text>
<text x="56.6" y="116.6">0R</text>
<text x="60" y="119.9">C7</text>
<text x="68.4" y="119.9">C8</text>
<text x="73.4" y="119.9">C9</text>
<text x="78.4" y="119.9">R21</text>
<text x="16.4" y="121.6">J8</text>
<text x="41.6" y="121.6">D7</text>
<text x="46.6" y="121.6">D8</text>
<text x="48.3" y="124.9">LESD5D5.0CT1G</text>
<text x="60" y="123.3">10nF</text>
<text x="68.4" y="123.3">47pF</text>
<text x="73.4" y="123.3">47pF</text>
<text x="78.4" y="121.6">10K</text>
<text x="212.6" y="124.3">TP1</text>
<text x="226" y="124.3">TP3</text>
<text x="234.4" y="124.3">TP2</text>
<text x="246.1" y="124.3">TP4</text>
<text x="48.3" y="126.6">LESD5D5.0CT1G</text>
<text x="98.6" y="126.6">FT232RL</text>
<text x="123.7" y="128.3">D9</text>
<text x="127.1" y="126.6">RED LED</text>
<text x="133.8" y="130">R22</text>
<text x="138.8" y="130">2K</text>
<text x="167.3" y="129.1">J9</text>
<text x="212.6" y="126.3">TEST POINT</text>
<text x="222.6" y="126.6">TEST POINT</text>
<text x="234.4" y="126.3">TEST POINT</text>
<text x="244.4" y="126.6">TEST POINT</text>
<text x="123.7" y="135">D10</text>
<text x="133.8" y="135">R23</text>
<text x="138.8" y="135">2K</text>
<text x="167.3" y="137.7">CON2</text>
<text x="44.1" y="138.4">J10</text>
<text x="80.1" y="140.1">C10</text>
<text x="80.1" y="141.7">0.1uF</text>
<text x="127.1" y="138.4">BLUE LED</text>
<text x="185.8" y="141.7">R24</text>
<text x="185.8" y="143.4">5.1K</text>
<text x="212.6" y="142.7">TP5</text>
<text x="210.9" y="145.1">TEST POINT</text>
<text x="42.2" y="150.1">CON3</text>
<text x="185.8" y="153.5">C11</text>
<text x="185.8" y="155.1">100pF</text>
<text x="118.7" y="156.8">R32</text>
<text x="127.1" y="156.8">10K</text>
<text x="140.5" y="156.8">Q1</text>
<text x="140.5" y="158.5">S8050(NPN)</text>
<text x="68.4" y="167.7">J11</text>
<text x="118.7" y="170.2">R33</text>
<text x="127.1" y="170.2">10K</text>
<text x="140.5" y="170.2">Q2</text>
<text x="140.5" y="171.9">S8050(NPN)</text>
<text x="53.3" y="175.2">R36</text>
<text x="53.3" y="176.9">10K</text>
<text x="88.5" y="178.6">R27</text>
<text x="88.5" y="175.2">R25</text>
<text x="88.5" y="176.9">R26</text>
<text x="93.6" y="178.6">0R</text>
<text x="93.6" y="175.2">0R</text>
<text x="93.6" y="176.9">0R</text>
<text x="53.3" y="183.6">C17</text>
<text x="53.3" y="185.3">0.1uF</text>
<text x="88.5" y="180.3">R34</text>
<text x="88.5" y="182">R35</text>
<text x="93.6" y="180.3">0R</text>
<text x="93.6" y="182">0R</text>
<text x="68.4" y="186.3">CON8</text>
</g>
<g font-size="1.5" fill="#f00">
<text x="129.1" y="17.7">TXD0</text>
<text x="167.6" y="17.2">ADC_IN</text>
<text x="80.5" y="21">DM0</text>
<text x="80.5" y="22.7">DP0</text>
<text x="129.1" y="19.3">RXD0</text>
<text x="129.1" y="21">RTS0</text>
<text x="129.1" y="22.7">CTS0</text>
<text x="167.6" y="19.3">GPIO14</text>
<text x="167.6" y="21">GPIO12</text>
<text x="167.6" y="22.7">GPIO13</text>
<text x="216.2" y="18.9">CH_PU</text>
<text x="217.9" y="22.7">RST</text>
<text x="167.6" y="24.4">GPIO15</text>
<text x="216.2" y="24.4">GPIO16</text>
<text x="216.2" y="26">GPIO5</text>
<text x="216.2" y="27.7">GPIO4</text>
<text x="216.2" y="29.4">U0TXD</text>
<text x="216.2" y="31">U0RXD</text>
<text x="216.2" y="34.4">GPIO0</text>
<text x="80.5" y="41.1">3V3</text>
<text x="147.5" y="36.1">3V3</text>
<text x="216.2" y="36.1">GPIO2</text>
<text x="18.5" y="59.6">U0RXD</text>
<text x="48.6" y="59.6">TXD0</text>
<text x="192.1" y="57.9" transform="rotate(-90 192.1 57.9)">GPIO15</text>
<text x="18.5" y="62.9">U0TXD</text>
<text x="48.6" y="62.9">RXD0</text>
<text x="182.7" y="61.2">GPIO0</text>
<text x="241.4" y="64.1">CH_PU</text>
<text x="18.5" y="66.3">U0CTS</text>
<text x="18.5" y="69.6">U0RTS</text>
<text x="48.6" y="69.6">CTS0</text>
<text x="48.6" y="66.3">RTS0</text>
<text x="70.4" y="73">GPIO13</text>
<text x="80.5" y="73">U0CTS</text>
<text x="110.7" y="76.3">U0TXD</text>
<text x="110.7" y="78">U0RXD</text>
<text x="110.7" y="79.7">GPIO2</text>
<text x="110.7" y="81.3">U0CTS</text>
<text x="110.7" y="83">U0RTS</text>
<text x="68.7" y="86.4">GPIO15</text>
<text x="80.5" y="86.4">U0RTS</text>
<text x="177.7" y="93.1">GPIO16</text>
<text x="177.7" y="94.8">GPIO5</text>
<text x="177.7" y="101.5">GPIO12</text>
<text x="177.7" y="96.4">GPIO4</text>
<text x="177.7" y="98.1">GPIO0</text>
<text x="177.7" y="99.8">GPIO14</text>
<text x="77.1" y="106.5">VCCIO</text>
<text x="177.7" y="103.1">GPIO13</text>
<text x="177.7" y="104.8">GPIO15</text>
<text x="124" y="111.5">TXD1</text>
<text x="124" y="113.2">RXD1</text>
<text x="80.5" y="114.9">DM1</text>
<text x="80.5" y="116.6">DP1</text>
<text x="124" y="114.9">RTS1</text>
<text x="124" y="116.6">CTS1</text>
<text x="124" y="119.9">DTR1</text>
<text x="147.5" y="130">VCCIO</text>
<text x="177.7" y="131.6">GPIO16</text>
<text x="77.1" y="135">3V3OUT</text>
<text x="181.1" y="133.3">RST</text>
<text x="55.3" y="141.7">3V3OUT</text>
<text x="55.3" y="143.4">VCCIO</text>
<text x="142.5" y="151.4">EN_EXT1</text>
<text x="112.3" y="156.8">DTR1</text>
<text x="213.5" y="156.8" transform="rotate(-90 213.5 156.8)">ADC_IN</text>
<text x="112.3" y="170.2">RTS1</text>
<text x="57" y="179.8">EN_EXT</text>
<text x="80.5" y="179.8">EN_EXT</text>
<text x="82.1" y="175.2">TXD</text>
<text x="82.1" y="176.9">RXD</text>
<text x="82.1" y="178.6">CTS</text>
<text x="97.2" y="179.8">EN_EXT1</text>
<text x="98.9" y="175.2">TXD1</text>
<text x="98.9" y="178.6">CTS1</text>
<text x="98.9" y="176.9">RXD1</text>
<text x="142.5" y="174.8">IO0_EXT1</text>
<text x="80.5" y="181.5">IO0_EXT</text>
<text x="97.2" y="181.5">IO0_EXT1</text>
</g>
<g font-size="1.5" fill="#004080">
<text x="24" y="20.4">GND VBUS</text>
<text x="24" y="22.1">GND</text>
<text x="24" y="23.7">GND</text>
<text x="30.4" y="23.7">D+</text>
<text x="30.7" y="22.1">D-</text>
<text x="94.4" y="18.7">VCCIO</text>
<text x="94.4" y="22.1">USBDM</text>
<text x="94.4" y="20.4">VCC</text>
<text x="94.4" y="23.7">USBDP</text>
<text x="107.3" y="23.7">CTS#</text>
<text x="107.3" y="22.1">RTS#</text>
<text x="107.9" y="20.4">RXD</text>
<text x="108.2" y="18.7">TXD</text>
<text x="179.9" y="18.7">TOUT(ADC)</text>
<text x="179.9" y="20.4">TMS(IO14)</text>
<text x="179.9" y="22.1">TDI(IO12)</text>
<text x="179.9" y="23.7">TCK(IO13)</text>
<text x="198.2" y="20.4">CH_EN</text>
<text x="199.9" y="18.7">GND</text>
<text x="200.3" y="23.7">RST</text>
<text x="200.6" y="22.1">3V3</text>
<text x="24" y="25.4">GND</text>
<text x="29" y="27.1">GND</text>
<text x="30.1" y="25.4">NC</text>
<text x="94.4" y="27.1">NC</text>
<text x="94.4" y="28.8">RESET#</text>
<text x="107.1" y="28.8">DSR#</text>
<text x="107.2" y="27.1">DTR#</text>
<text x="179.9" y="25.4">TDO(IO15)</text>
<text x="179.9" y="27.1">SD_D2(IO9)</text>
<text x="179.9" y="28.8">SD_D3(IO10)</text>
<text x="190.7" y="25.4">XPD_DCDC(IO16)</text>
<text x="200.9" y="28.8">IO4</text>
<text x="200.9" y="27.1">IO5</text>
<text x="94.4" y="33.8">OSCO</text>
<text x="94.4" y="30.5">NC</text>
<text x="94.4" y="32.1">OSCI</text>
<text x="107" y="30.5">DCD#</text>
<text x="108.8" y="32.1">RI#</text>
<text x="179.9" y="30.5">SD_CMD(IO11)</text>
<text x="179.9" y="32.1">SD_CLK(IO6)</text>
<text x="179.9" y="33.8">SD_D0(IO7)</text>
<text x="179.9" y="35.5">SD_D1(IO8)</text>
<text x="194.8" y="32.1">U0RXD(IO3)</text>
<text x="195" y="30.5">U0TXD(IO1)</text>
<text x="199.9" y="33.8">GND</text>
<text x="200.9" y="35.5">IO0</text>
<text x="106" y="40.5">CUSB2</text>
<text x="106" y="38.8">CUSB1</text>
<text x="106" y="37.1">CUSB0</text>
<text x="179.9" y="37.1">GND</text>
<text x="200.9" y="37.1">IO2</text>
<text x="94.4" y="42.2">3V3OUT</text>
<text x="99.3" y="47.3" transform="rotate(-90 99.3 47.3)">AGND</text>
<text x="101" y="47.3" transform="rotate(-90 101 47.3)">GND</text>
<text x="102.7" y="47.3" transform="rotate(-90 102.7 47.3)">GND</text>
<text x="104.3" y="47.3" transform="rotate(-90 104.3 47.3)">GND</text>
<text x="106" y="47.3" transform="rotate(-90 106 47.3)">TEST</text>
<text x="106" y="42.2">CUSB3</text>
<text x="106" y="43.9">CUSB4</text>
<text x="92.7" y="112.6">VCCIO</text>
<text x="106.5" y="112.6">TXD</text>
<text x="20.6" y="114.3">GND VBUS</text>
<text x="20.6" y="115.9">GND</text>
<text x="20.6" y="117.6">GND</text>
<text x="20.6" y="119.3">GND</text>
<text x="26.8" y="119.3">NC</text>
<text x="27" y="117.6">D+</text>
<text x="27.4" y="115.9">D-</text>
<text x="92.7" y="115.9">USBDM</text>
<text x="92.7" y="114.3">VCC</text>
<text x="92.7" y="117.6">USBDP</text>
<text x="105.6" y="117.6">CTS#</text>
<text x="105.6" y="115.9">RTS#</text>
<text x="106.3" y="114.3">RXD</text>
<text x="25.6" y="121">GND</text>
<text x="92.7" y="121">NC</text>
<text x="92.7" y="122.7">RESET#</text>
<text x="92.7" y="124.3">NC</text>
<text x="92.7" y="126">OSCI</text>
<text x="105.3" y="124.3">DCD#</text>
<text x="105.4" y="122.7">DSR#</text>
<text x="105.5" y="121">DTR#</text>
<text x="107.1" y="126">RI#</text>
<text x="92.7" y="127.7">OSCO</text>
<text x="104.4" y="131">CUSB0</text>
<text x="92.7" y="136.1">3V3OUT</text>
<text x="104.4" y="134.4">CUSB2</text>
<text x="104.4" y="136.1">CUSB3</text>
<text x="104.4" y="137.7">CUSB4</text>
<text x="104.4" y="132.7">CUSB1</text>
<text x="97.6" y="141.2" transform="rotate(-90 97.6 141.2)">AGND</text>
<text x="99.3" y="141.2" transform="rotate(-90 99.3 141.2)">GND</text>
<text x="101" y="141.2" transform="rotate(-90 101 141.2)">GND</text>
<text x="102.7" y="141.2" transform="rotate(-90 102.7 141.2)">GND</text>
<text x="104.3" y="141.2" transform="rotate(-90 104.3 141.2)">TEST</text>
</g>
<g font-size="1.2">
<text x="35.4" y="7.5">5</text>
<text x="90.1" y="7.5">4</text>
<text x="144.9" y="7.5">3</text>
<text x="199.6" y="7.5">2</text>
<text x="254.4" y="7.5">1</text>
<text x="6.8" y="33.1">D</text>
<text x="282.2" y="33.1">D</text>
<text x="6.8" y="81.2">C</text>
<text x="282.2" y="81.2">C</text>
<text x="6.8" y="129.4">B</text>
<text x="282.2" y="129.4">B</text>
<text x="6.8" y="177.5">A</text>
<text x="282.2" y="177.5">A</text>
<text x="35.4" y="201.8">5</text>
<text x="90.1" y="201.8">4</text>
<text x="144.9" y="201.8">3</text>
<text x="199.6" y="201.8">2</text>
<text x="254.4" y="201.8">1</text>
</g>
</svg>
